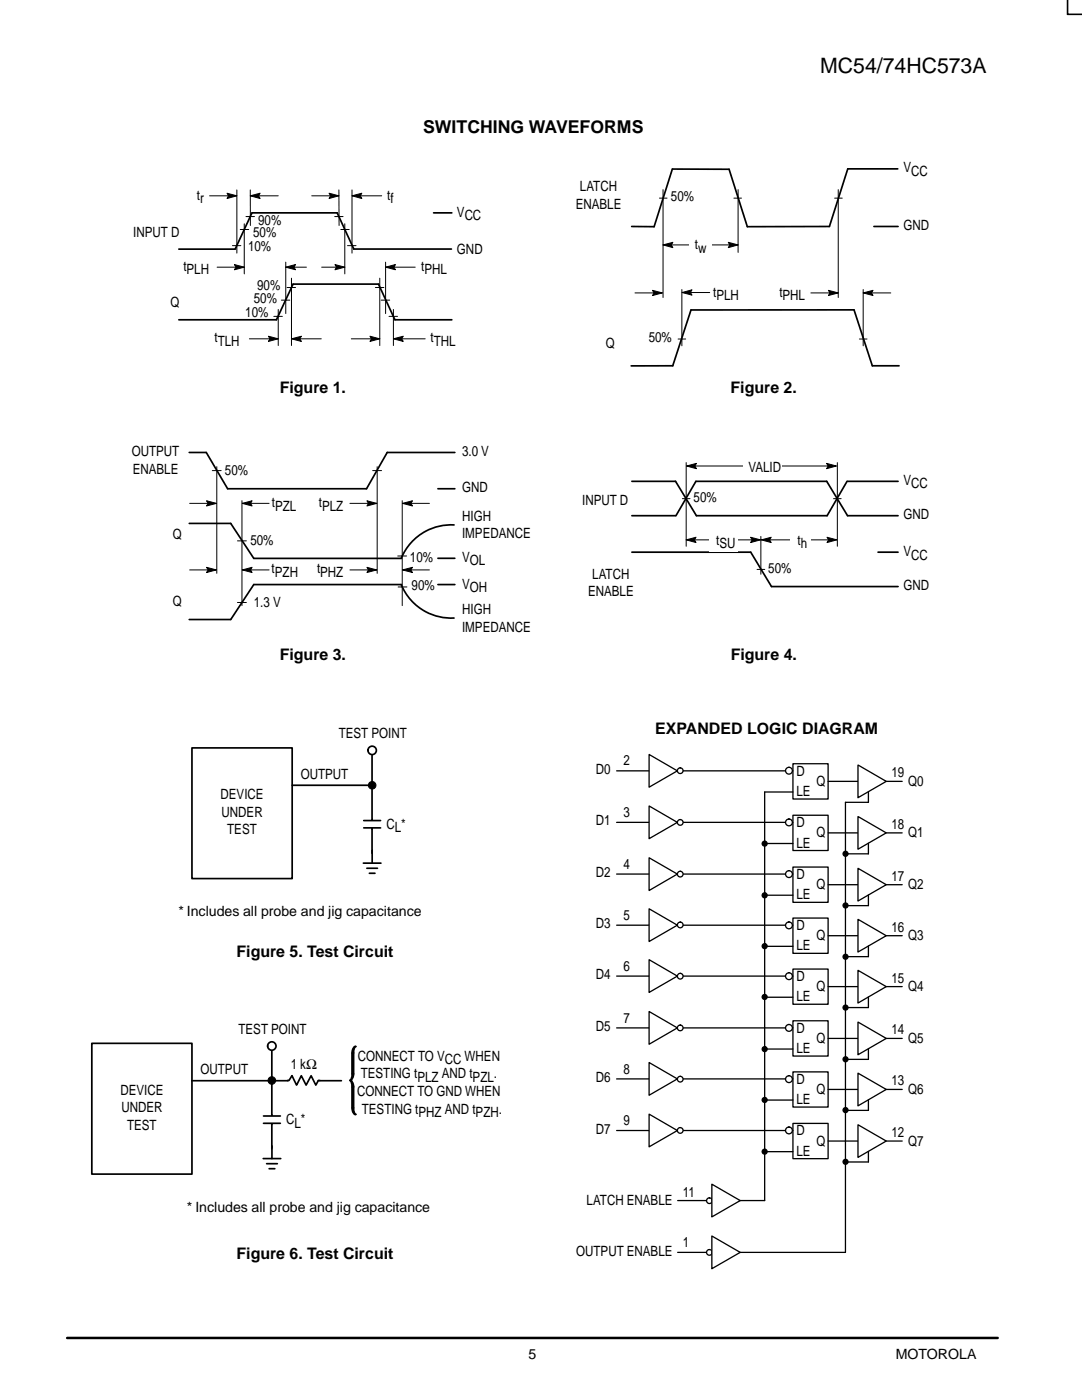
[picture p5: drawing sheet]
<svg xmlns="http://www.w3.org/2000/svg" width="216mm" height="279mm" viewBox="0 0 216 279" stroke-linecap="round" stroke-linejoin="round" font-family="sans-serif">
<g fill="#fff" stroke="#fff" stroke-width=".34">
<path d="M0 258.6h212.5v20.7h-212.5z" fill-rule="evenodd"/>
<path d="M9.7 268.6h58.3v9.5h-58.3z" fill-rule="evenodd"/>
</g>
<path d="M13.4 267h185.7" fill="none" stroke="#000" stroke-width=".5"/>
<g fill="none" stroke="#000" stroke-width=".34">
<path d="M86.5 42.5h3.7M90.1 49.7h-19.5l-3.3-7.2h-17l-3.4 7.2h-11.2M35.7 63.8h19.5l3.3-7.1h17l3.3 7.1h11.4M37.8 90.3h3.4l4.2 7.2h27.7l4.2-7.2h13.5M87.4 97.5h3.4M37.8 104.5h8.2l4.6 6.9h29.5a10.8 10.8 0 0 1 10.5-6.6M87.4 111.4h3.4M87.4 116.7h3.4M90.6 123.3a10.8 10.8 0 0 1-10.5-6.6h-29.5l-4.6 6.9h-8.2M38.3 149.3h20v26h-20zM58.3 156.7h15.9M74.2 150.3v20"/>
<path d="M74.3 163.5v2"/>
</g>
<g fill="none" stroke="#000" stroke-width=".2">
<path d="M41.8 39.1h5.5M45.3 38.6l2 .5-2 .5 .3-.5zM47.3 37.9v12.6M49.9 39.1l2-.5-.3 .5 .3 .5zM49.9 37.9l.1 7.1M49.9 39.1h5.6M62.2 39.1h5.4M65.7 38.6l1.9 .5-1.9 .5 .3-.5zM67.6 37.9l.1 7.1M70.2 39.1l2-.5-.3 .5 .3 .5zM70.2 39.1h6M70.2 37.9v12.6"/>
<path d="M43.3 53.3h5.4M46.4 49h1.7M46.8 52.8l1.9 .5-1.9 .5 .3-.5zM47.9 45.8h1.7M48.7 44.7v10M49.1 43.2h1.7M56.1 59.9h1.7M57 53.3l2-.5-.3 .5 .3 .5zM57 53.3h4.1M57 52.3v10.3M57.3 57.4h1.7M58.2 55.5v13.5"/>
<path d="M64.2 53.3h4.6M66.8 43.2h1.7M66.8 52.8l2 .5-2 .5 .3-.5zM68 45.8h1.7M68.8 44.7v10M69.3 49h1.7M74.9 57.4h1.7M75.8 55.5v13.5M76.1 59.9h1.7M76.9 53.3l2-.5-.3 .5 .3 .5zM76.9 53.3h6M76.9 52.3v10.3"/>
<path d="M49.8 67.6h5.7M53.6 67.1l1.9 .5-1.9 .5 .3-.5zM54.6 63.1h1.7M55.5 61.8v7.2M58.2 67.6l1.9-.5-.3 .5 .3 .5zM58.2 67.6h5.9M70.1 67.6h5.7M73.8 67.1l2 .5-2 .5 .3-.5zM77.6 63.1h1.7M78.5 67.6l2-.5-.3 .5 .3 .5zM78.5 67.6h6.3M78.5 61.8v7.2"/>
<path d="M41.2 99.9l2 .6-2 .5 .3-.5zM42.4 93.9h1.7M43.3 93.1v21.3M48.3 99.9v21M73.2 99.9l2 .6-2 .5 .3-.5zM74.4 93.9h1.7M75.3 93.1v21.3M80.3 99.9v21M37.8 100.5h5.4M37.8 113.7h5.4M41.2 113.2l2 .5-2 .6 .3-.6zM47.4 107.9h1.8"/>
<path d="M48.3 100.5l2-.6-.3 .6 .3 .5zM48.3 113.7l2-.5-.3 .5 .3 .6zM48.3 100.5h5.4M48.3 113.7h5.4M69.8 100.5h5.4M69.8 113.7h5.4M73.2 113.2l2 .5-2 .6 .3-.6zM79.4 111h1.7M79.4 117.1h1.8M80.3 100.5l2-.6-.3 .6 .3 .5zM80.3 113.7l2-.5-.3 .5 .3 .6zM80.3 100.5h5.4"/>
<path d="M80.3 113.7h5.4M47.4 120.2h1.8"/>
</g>
<g fill="#000">
<path d="M45.3 38.6l2 .5-2 .5 .3-.5zM49.9 39.1l2-.5-.3 .5 .3 .5zM65.7 38.6l1.9 .5-1.9 .5 .3-.5zM70.2 39.1l2-.5-.3 .5 .3 .5zM46.8 52.8l1.9 .5-1.9 .5 .3-.5zM57 53.3l2-.5-.3 .5 .3 .5zM66.8 52.8l2 .5-2 .5 .3-.5zM76.9 53.3l2-.5-.3 .5 .3 .5zM53.6 67.1l1.9 .5-1.9 .5 .3-.5zM58.2 67.6l1.9-.5-.3 .5 .3 .5zM73.8 67.1l2 .5-2 .5 .3-.5zM78.5 67.6l2-.5-.3 .5 .3 .5z"/>
<path d="M41.2 99.9l2 .6-2 .5 .3-.5zM41.2 113.2l2 .5-2 .6 .3-.6zM48.3 100.5l2-.6-.3 .6 .3 .5zM48.3 113.7l2-.5-.3 .5 .3 .6zM73.2 99.9l2 .6-2 .5 .3-.5zM73.2 113.2l2 .5-2 .6 .3-.6zM80.3 100.5l2-.6-.3 .6 .3 .5zM80.3 113.7l2-.5-.3 .5 .3 .6z"/>
</g>
<path d="M72.6 163.8h3.3v1.4h-3.3z" fill="#fff"/>
<path d="M72.5 172.3h3.5M72.6 163.8h3.3M72.6 165.2h3.3M73.2 173.3h2.1M73.7 174.3h1.1M74.3 169.7v2.6" fill="none" stroke="#000" stroke-width=".34"/>
<circle cx="74.3" cy="149.8" r=".84" fill="#fff"/>
<g fill="none" stroke="#000" stroke-width=".34">
<path d="M18.3 208.2h20v26.1h-20zM38.3 215.7h29.8M54.2 209.2v20.1M54.3 222.5v1.9"/>
<circle cx="74.3" cy="149.8" r=".84"/>
</g>
<circle cx="74.3" cy="156.7" r=".76" fill="#000" stroke="#000" stroke-width=".2"/>
<path d="M52.6 222.7h3.4v1.5h-3.4z" fill="#fff"/>
<path d="M52.5 231.2h3.5M52.6 222.7h3.3M52.6 224.2h3.3M53.2 232.2h2.1M53.7 233.2h1.1M54.3 228.7v2.5" fill="none" stroke="#000" stroke-width=".34"/>
<circle cx="54.2" cy="208.8" r=".84" fill="#fff"/>
<g fill="none" stroke="#000" stroke-width=".34">
<path d="M179.1 33.7h-9.9l-3.7 11.5h-16.4l-3.6-11.4-11.3-.1-3.7 11.5h-4.5M174.4 45.2h4.8M179.4 73h-5.3l-3.7-11.2-32.5 .1-3.7 11.1h-8.3M57.4 215.6h.3l.6-.9 .9 1.9 .9-1.9 1 1.9 1-1.9 .9 1.9 .5-1h.3M69.8 215.6a1.36 1.36 0 0 1 .4 1.3M70.2 214.3v-4.1a1.03 1.03 0 0 1 .8-1.4v.1a1.36 1.36 0 0 0-.4 1.2l-.1 4.4-.2 .8-.3 .3 .4 .6 .2 .7M70.3 214.3a1.09 1.09 0 0 1-.5 1.3M70.6 216.9v4.2a1.13 1.13 0 0 0 .4 1.3 .99 .99 0 0 1-.8-1.3v-4.2"/>
<circle cx="54.2" cy="208.8" r=".84"/>
</g>
<circle cx="54.2" cy="215.6" r=".76" fill="#000" stroke="#000" stroke-width=".2"/>
<path d="M57.7 215h5.8v1.3h-5.8z" fill-rule="evenodd" fill="#fff" stroke="#fff" stroke-width=".34"/>
<g fill="#000">
<path d="M130.2 57.9l2 .6-2 .5 .3-.5zM132.3 48.9l2-.5-.3 .5 .3 .5zM136.1 58.4l2-.6-.3 .6 .3 .5zM145.3 48.4l2 .5-2 .5 .3-.5zM165.3 57.9l2 .6-2 .5 .3-.5zM172.2 58.5l2-.6-.3 .6 .3 .5z"/>
<path d="M70.2 214.3h.4l-.1 .4-.2 .6-.3 .3 .4 .6 .2 .7h-.4a1.5 1.5 0 0 0-.4-1.3 1.3 1.3 0 0 0 .4-1.3z" fill-rule="evenodd"/>
<path d="M70.7 208.9h.3a1.36 1.36 0 0 0-.4 1.2l-.4 .1 .1-.2 .1-.6z" fill-rule="evenodd"/>
<path d="M70.2 221.1h.4a1.13 1.13 0 0 0 .4 1.3 1 1 0 0 1-.8-1.3z" fill-rule="evenodd"/>
</g>
<path d="M70.4 210.1v4.2M70.4 216.9v4.2" fill="none" stroke="#000" stroke-width=".32"/>
<g fill="none" stroke="#000" stroke-width=".2">
<path d="M131.6 39.5h1.5M132.3 37.8v21.6M147.3 37.8v12.6M166.5 39.5h1.6M167.3 37.8v21.6M126.7 58.5h5.5M130.2 57.9l2 .6-2 .5 .3-.5zM132.3 48.9l2-.5-.3 .5 .3 .5zM132.3 48.9h15M136.1 57.8v11.2M136.1 58.4l2-.6-.3 .6 .3 .5zM136.1 58.4h5.5"/>
<path d="M145.3 48.4l2 .5-2 .5 .3-.5zM161.8 58.5h5.5M165.3 57.9l2 .6-2 .5 .3-.5zM172.2 58.5l2-.6-.3 .6 .3 .5zM172.2 58.5h5.5M172.2 57.8v11.2M135.3 67.7h1.5M171.5 67.7h1.5"/>
</g>
<path d="M137.5 46.9h4.5v4h-4.5z" fill="#fff"/>
<path d="M146.4 39.5h1.6" fill="none" stroke="#000" stroke-width=".2"/>
<path d="M123 153.8h35.2M152.6 158.1h5.6M158.2 152.4h7v7.1h-7zM165.2 155.9h14.8" fill="none" stroke="#000" stroke-width=".26"/>
<circle cx="135.7" cy="153.8" r=".57" fill="#fff"/>
<circle cx="135.7" cy="153.8" r=".57" fill="none" stroke="#000" stroke-width=".26"/>
<path d="M129.5 150.6l5.7 3.2-5.7 3.3z" fill="#fff"/>
<path d="M129.5 150.6l5.7 3.2-5.7 3.3z" fill="none" stroke="#000" stroke-width=".26"/>
<path d="M171.2 152.7l5.6 3.2-5.6 3.3z" fill="#fff"/>
<path d="M152.6 158.1v81.5M171.2 152.7l5.6 3.2-5.6 3.3zM173.3 158v2.1h-4.6v89.8" fill="none" stroke="#000" stroke-width=".26"/>
<circle cx="157.4" cy="153.8" r=".68" fill="#fff"/>
<g fill="none" stroke="#000" stroke-width=".26">
<path d="M123 164.1h35.2M152.6 168.3h5.6M158.2 162.7h7v7h-7zM165.2 166.2h14.8"/>
<circle cx="157.4" cy="153.8" r=".68"/>
</g>
<circle cx="135.7" cy="164.1" r=".57" fill="#fff"/>
<circle cx="135.7" cy="164.1" r=".57" fill="none" stroke="#000" stroke-width=".26"/>
<path d="M129.5 160.9l5.7 3.2-5.7 3.3z" fill="#fff"/>
<path d="M129.5 160.9l5.7 3.2-5.7 3.3z" fill="none" stroke="#000" stroke-width=".26"/>
<path d="M171.2 163l5.6 3.2-5.6 3.3z" fill="#fff"/>
<path d="M171.2 163l5.6 3.2-5.6 3.3zM173.3 168.3v2.1h-4.6" fill="none" stroke="#000" stroke-width=".26"/>
<circle cx="157.4" cy="164.1" r=".68" fill="#fff"/>
<g fill="none" stroke="#000" stroke-width=".26">
<path d="M123 174.4h35.2M152.6 178.7h5.6M158.2 173h7v7.1h-7zM165.2 176.6h14.8"/>
<circle cx="157.4" cy="164.1" r=".68"/>
</g>
<g fill="#000" stroke="#000" stroke-width=".26">
<circle cx="152.6" cy="168.4" r=".49"/>
<circle cx="168.7" cy="170.4" r=".49"/>
</g>
<circle cx="135.7" cy="174.4" r=".57" fill="#fff"/>
<circle cx="135.7" cy="174.4" r=".57" fill="none" stroke="#000" stroke-width=".26"/>
<path d="M129.5 171.2l5.7 3.2-5.7 3.3z" fill="#fff"/>
<path d="M129.5 171.2l5.7 3.2-5.7 3.3z" fill="none" stroke="#000" stroke-width=".26"/>
<path d="M171.2 173.3l5.6 3.3-5.6 3.2z" fill="#fff"/>
<path d="M171.2 173.3l5.6 3.3-5.6 3.2zM173.3 178.6v2.1h-4.6" fill="none" stroke="#000" stroke-width=".26"/>
<circle cx="157.4" cy="174.4" r=".68" fill="#fff"/>
<g fill="none" stroke="#000" stroke-width=".26">
<path d="M123 184.6h35.2M152.6 188.9h5.6M158.2 183.2h7v7.1h-7zM165.2 186.7h14.8"/>
<circle cx="157.4" cy="174.4" r=".68"/>
</g>
<g fill="#000" stroke="#000" stroke-width=".26">
<circle cx="152.6" cy="178.7" r=".49"/>
<circle cx="168.7" cy="180.7" r=".49"/>
</g>
<circle cx="135.7" cy="184.6" r=".57" fill="#fff"/>
<circle cx="135.7" cy="184.6" r=".57" fill="none" stroke="#000" stroke-width=".26"/>
<path d="M129.5 181.4l5.7 3.2-5.7 3.3z" fill="#fff"/>
<path d="M129.5 181.4l5.7 3.2-5.7 3.3z" fill="none" stroke="#000" stroke-width=".26"/>
<path d="M171.2 183.5l5.6 3.2-5.6 3.3z" fill="#fff"/>
<path d="M171.2 183.5l5.6 3.2-5.6 3.3zM173.3 188.8v2.1h-4.6" fill="none" stroke="#000" stroke-width=".26"/>
<circle cx="157.4" cy="184.7" r=".68" fill="#fff"/>
<g fill="none" stroke="#000" stroke-width=".26">
<path d="M123 194.8h35.2M152.6 199h5.6M158.2 193.4h7v7h-7zM165.2 196.9h14.8"/>
<circle cx="157.4" cy="184.7" r=".68"/>
</g>
<g fill="#000" stroke="#000" stroke-width=".26">
<circle cx="152.6" cy="188.8" r=".49"/>
<circle cx="168.7" cy="190.9" r=".49"/>
</g>
<circle cx="135.7" cy="194.8" r=".57" fill="#fff"/>
<circle cx="135.7" cy="194.8" r=".57" fill="none" stroke="#000" stroke-width=".26"/>
<path d="M129.5 191.5l5.7 3.3-5.7 3.3z" fill="#fff"/>
<path d="M129.5 191.5l5.7 3.3-5.7 3.3z" fill="none" stroke="#000" stroke-width=".26"/>
<path d="M171.2 193.7l5.6 3.2-5.6 3.3z" fill="#fff"/>
<path d="M171.2 193.7l5.6 3.2-5.6 3.3zM173.3 199v2.1h-4.6" fill="none" stroke="#000" stroke-width=".26"/>
<circle cx="157.4" cy="194.8" r=".68" fill="#fff"/>
<g fill="none" stroke="#000" stroke-width=".26">
<path d="M123 205.1h35.2M152.6 209.4h5.6M158.2 203.7h7v7.1h-7zM165.2 207.2h14.8"/>
<circle cx="157.4" cy="194.8" r=".68"/>
</g>
<g fill="#000" stroke="#000" stroke-width=".26">
<circle cx="152.6" cy="199" r=".49"/>
<circle cx="168.7" cy="201.1" r=".49"/>
</g>
<circle cx="135.7" cy="205.1" r=".57" fill="#fff"/>
<circle cx="135.7" cy="205.1" r=".57" fill="none" stroke="#000" stroke-width=".26"/>
<path d="M129.5 201.9l5.7 3.2-5.7 3.3z" fill="#fff"/>
<path d="M129.5 201.9l5.7 3.2-5.7 3.3z" fill="none" stroke="#000" stroke-width=".26"/>
<path d="M171.2 204l5.6 3.2-5.6 3.3z" fill="#fff"/>
<path d="M171.2 204l5.6 3.2-5.6 3.3zM173.3 209.3v2.1h-4.6" fill="none" stroke="#000" stroke-width=".26"/>
<circle cx="157.4" cy="205.1" r=".68" fill="#fff"/>
<g fill="none" stroke="#000" stroke-width=".26">
<path d="M123 215.3h35.2M152.6 219.5h5.6M158.2 213.9h7v7h-7zM165.2 217.4h14.8"/>
<circle cx="157.4" cy="205.1" r=".68"/>
</g>
<g fill="#000" stroke="#000" stroke-width=".26">
<circle cx="152.6" cy="209.4" r=".49"/>
<circle cx="168.7" cy="211.4" r=".49"/>
</g>
<circle cx="135.7" cy="215.4" r=".57" fill="#fff"/>
<circle cx="135.7" cy="215.4" r=".57" fill="none" stroke="#000" stroke-width=".26"/>
<path d="M129.5 212.1l5.7 3.2-5.7 3.3z" fill="#fff"/>
<path d="M129.5 212.1l5.7 3.2-5.7 3.3z" fill="none" stroke="#000" stroke-width=".26"/>
<path d="M171.2 214.2l5.6 3.2-5.6 3.3z" fill="#fff"/>
<path d="M171.2 214.2l5.6 3.2-5.6 3.3zM173.3 219.5v2.1h-4.6" fill="none" stroke="#000" stroke-width=".26"/>
<circle cx="157.4" cy="215.4" r=".68" fill="#fff"/>
<g fill="none" stroke="#000" stroke-width=".26">
<path d="M123 225.6h35.2M152.6 229.8h5.6M158.2 224.2h7v7h-7zM165.2 227.7h14.8"/>
<circle cx="157.4" cy="215.4" r=".68"/>
</g>
<g fill="#000" stroke="#000" stroke-width=".26">
<circle cx="152.6" cy="219.5" r=".49"/>
<circle cx="168.7" cy="221.5" r=".49"/>
</g>
<circle cx="135.7" cy="225.6" r=".57" fill="#fff"/>
<circle cx="135.7" cy="225.6" r=".57" fill="none" stroke="#000" stroke-width=".26"/>
<path d="M129.5 222.4l5.7 3.2-5.7 3.3z" fill="#fff"/>
<path d="M129.5 222.4l5.7 3.2-5.7 3.3z" fill="none" stroke="#000" stroke-width=".26"/>
<path d="M171.2 224.5l5.6 3.2-5.6 3.3z" fill="#fff"/>
<path d="M171.2 224.5l5.6 3.2-5.6 3.3zM173.3 229.8v2.1h-4.6" fill="none" stroke="#000" stroke-width=".26"/>
<circle cx="157.4" cy="225.6" r=".68" fill="#fff"/>
<g fill="none" stroke="#000" stroke-width=".26">
<path d="M135.2 239.6h17.4M135.2 249.9h33.5"/>
<circle cx="157.4" cy="225.6" r=".68"/>
</g>
<g fill="#000" stroke="#000" stroke-width=".26">
<circle cx="152.6" cy="229.8" r=".49"/>
<circle cx="168.7" cy="231.9" r=".49"/>
</g>
<circle cx="141.6" cy="239.6" r=".57" fill="#fff"/>
<circle cx="141.6" cy="239.6" r=".57" fill="none" stroke="#000" stroke-width=".26"/>
<path d="M142 236.3l5.7 3.3-5.7 3.3z" fill="#fff"/>
<path d="M142 236.3l5.7 3.3-5.7 3.3z" fill="none" stroke="#000" stroke-width=".26"/>
<circle cx="141.6" cy="249.9" r=".57" fill="#fff"/>
<circle cx="141.6" cy="249.9" r=".57" fill="none" stroke="#000" stroke-width=".26"/>
<path d="M142 246.7l5.7 3.2-5.7 3.3z" fill="#fff"/>
<path d="M142 246.7l5.7 3.2-5.7 3.3z" fill="none" stroke="#000" stroke-width=".26"/>
<path d="M126.1 96.1h8.7l4.2 6.8h26l4-6.8M169.1 96.1h10.1M126.1 110.2h23.7l4.1 6.9h25.3M126.1 102.9h8.7M134.9 102.9l4-6.8h26.1l4.1 6.8h10.1M175.2 110.2h4" fill="none" stroke="#000" stroke-width=".34"/>
<g fill="none" stroke="#000" stroke-width=".2">
<path d="M136.2 99.5h1.5M136.9 92.3v16.7M137 93l2-.5-.3 .5 .3 .5zM137 93h29.2M164.9 92.5l2 .5-2 .5 .3-.5zM166.3 99.5h1.5M167.1 92.3v16.7M136.9 107.7l2-.5-.3 .5 .3 .6zM136.9 107.7h29.2M149.8 107.2l1.9 .5-1.9 .6 .3-.6zM151.1 113.6h1.5M151.8 107.1v7.5"/>
<path d="M151.9 107.7l2-.5-.3 .5 .3 .6zM165 107.2l2 .5-2 .6 .3-.6z"/>
</g>
<path d="M137 93l2-.5-.3 .5 .3 .5zM164.9 92.5l2 .5-2 .5 .3-.5zM136.9 107.7l2-.5-.3 .5 .3 .6zM149.8 107.2l1.9 .5-1.9 .6 .3-.6zM151.9 107.7l2-.5-.3 .5 .3 .6zM165 107.2l2 .5-2 .6 .3-.6z" fill="#000"/>
<g fill="#fff">
<path d="M148.3 91.1h7.8v3.7h-7.8z"/>
<path d="M141.6 105.6h5.7v4.4h-5.7z"/>
<path d="M157.7 105.6h4.1v4.4h-4.1z"/>
</g>
<path d="M213 0v2.9h2.9" fill="none" stroke="#000" stroke-width=".32"/>
<text font-size="4.2" x="163.7" y="14.5">MC54/74HC573A</text>
<text font-size="3.5" x="84.4" y="26.5">SWITCHING WAVEFORMS</text>
<g font-size="3.2">
<text x="55.8" y="78.4">Figure 1.</text>
<text x="145.8" y="78.4">Figure 2.</text>
<text x="55.8" y="131.6">Figure 3.</text>
<text x="145.8" y="131.6">Figure 4.</text>
<text x="130.8" y="146.5">EXPANDED LOGIC DIAGRAM</text>
<text x="47.2" y="190.9">Figure 5. Test Circuit</text>
<text x="47.2" y="251.2">Figure 6. Test Circuit</text>
</g>
<g font-size="2.8">
<text x="180.3" y="34.4">VCC</text>
<text x="39.3" y="39.9">tr</text>
<text x="77.3" y="39.9">tf</text>
<text x="114.9" y="41.7">ENABLE</text>
<text x="115.7" y="38.2">LATCH</text>
<text x="133.9" y="40.1">50%</text>
<text x="26.6" y="47.3">INPUT D</text>
<text x="50.5" y="47.3">50%</text>
<text x="51.5" y="44.9">90%</text>
<text x="91.2" y="43.2">VCC</text>
<text x="180.3" y="45.9">GND</text>
<text x="49.5" y="50">10%</text>
<text x="91.2" y="50.7">GND</text>
<text x="138.7" y="49.8">tw</text>
<text x="36.6" y="54.1">tPLH</text>
<text x="51.3" y="57.8">90%</text>
<text x="84.1" y="54.1">tPHL</text>
<text x="142.3" y="59.2">tPLH</text>
<text x="155.5" y="59.2">tPHL</text>
<text x="34" y="61.2">Q</text>
<text x="48.9" y="63.2">10%</text>
<text x="50.6" y="60.5">50%</text>
<text x="42.8" y="68.3">tTLH</text>
<text x="85.9" y="68.3">tTHL</text>
<text x="120.9" y="69.4">Q</text>
<text x="129.4" y="68.3">50%</text>
<text x="26.3" y="91.1">OUTPUT</text>
<text x="26.5" y="94.6">ENABLE</text>
<text x="44.9" y="94.8">50%</text>
<text x="92.2" y="91.1">3.0 V</text>
<text x="149.4" y="94.2">VALID</text>
<text x="54.2" y="101.2">tPZL</text>
<text x="63.6" y="101.2">tPLZ</text>
<text x="92.2" y="98.2">GND</text>
<text x="116.2" y="100.9">INPUT D</text>
<text x="138.4" y="100.2">50%</text>
<text x="180.3" y="96.8">VCC</text>
<text x="34.5" y="107.7">Q</text>
<text x="92.2" y="103.9">HIGH</text>
<text x="92.2" y="107.5">IMPEDANCE</text>
<text x="180.3" y="103.6">GND</text>
<text x="50" y="108.7">50%</text>
<text x="81.8" y="112.1">10%</text>
<text x="92.2" y="112.1">VOL</text>
<text x="142.9" y="108.7">tSU</text>
<text x="159.1" y="108.7">th</text>
<text x="180.3" y="111.1">VCC</text>
<text x="54.2" y="114.4">tPZH</text>
<text x="63.3" y="114.4">tPHZ</text>
<text x="82.1" y="117.8">90%</text>
<text x="92.2" y="117.5">VOH</text>
<text x="117.3" y="119">ENABLE</text>
<text x="118.2" y="115.5">LATCH</text>
<text x="153.3" y="114.4">50%</text>
<text x="180.3" y="117.8">GND</text>
<text x="34.5" y="120.9">Q</text>
<text x="50.6" y="121.2">1.3 V</text>
<text x="92.2" y="122.6">HIGH</text>
<text x="92.2" y="126.1">IMPEDANCE</text>
<text x="67.6" y="147.3">TEST POINT</text>
<text x="60" y="155.4">OUTPUT</text>
<text x="118.9" y="154.5">D0</text>
<text x="124.4" y="152.8">2</text>
<text x="158.9" y="154.8">D</text>
<text x="177.9" y="155.1">19</text>
<text x="44" y="159.5">DEVICE</text>
<text x="158.9" y="158.9">LE</text>
<text x="162.9" y="156.8">Q</text>
<text x="181.2" y="156.8">Q0</text>
<text x="44.2" y="163">UNDER</text>
<text x="45.3" y="166.5">TEST</text>
<text x="77.1" y="165.4">CL*</text>
<text x="118.9" y="164.7">D1</text>
<text x="124.4" y="163">3</text>
<text x="158.9" y="165.1">D</text>
<text x="162.9" y="167.1">Q</text>
<text x="177.9" y="165.4">18</text>
<text x="181.2" y="167.1">Q1</text>
<text x="124.4" y="173.4">4</text>
<text x="158.9" y="169.1">LE</text>
<text x="118.9" y="175.1">D2</text>
<text x="158.9" y="175.4">D</text>
<text x="158.9" y="179.5">LE</text>
<text x="162.9" y="177.4">Q</text>
<text x="177.9" y="175.8">17</text>
<text x="181.2" y="177.4">Q2</text>
<text x="35.6" y="182.9">* Includes all probe and jig capacitance</text>
<text x="118.9" y="185.3">D3</text>
<text x="124.4" y="183.6">5</text>
<text x="158.9" y="185.6">D</text>
<text x="177.9" y="185.9">16</text>
<text x="158.9" y="189.7">LE</text>
<text x="162.9" y="187.6">Q</text>
<text x="181.2" y="187.6">Q3</text>
<text x="118.9" y="195.4">D4</text>
<text x="124.4" y="193.7">6</text>
<text x="158.9" y="195.8">D</text>
<text x="162.9" y="197.8">Q</text>
<text x="177.9" y="196.1">15</text>
<text x="181.2" y="197.8">Q4</text>
<text x="158.9" y="199.8">LE</text>
<text x="47.6" y="206.3">TEST POINT</text>
<text x="118.9" y="205.8">D5</text>
<text x="124.4" y="204.1">7</text>
<text x="158.9" y="206.1">D</text>
<text x="162.9" y="208.1">Q</text>
<text x="177.9" y="206.4">14</text>
<text x="181.2" y="208.1">Q5</text>
<text x="40" y="214.4">OUTPUT</text>
<text x="58" y="213.4">1 kΩ</text>
<text x="71.4" y="211.7">CONNECT TO VCC WHEN</text>
<text x="72" y="215.2">TESTING tPLZ AND tPZL.</text>
<text x="118.9" y="215.9">D6</text>
<text x="124.4" y="214.3">8</text>
<text x="158.9" y="210.2">LE</text>
<text x="24" y="218.5">DEVICE</text>
<text x="24.2" y="222">UNDER</text>
<text x="71.2" y="218.7">CONNECT TO GND WHEN</text>
<text x="158.9" y="216.3">D</text>
<text x="158.9" y="220.4">LE</text>
<text x="162.9" y="218.3">Q</text>
<text x="177.9" y="216.6">13</text>
<text x="181.2" y="218.3">Q6</text>
<text x="25.4" y="225.5">TEST</text>
<text x="57.1" y="224.3">CL*</text>
<text x="72.2" y="222.2">TESTING tPHZ AND tPZH.</text>
<text x="118.9" y="226.2">D7</text>
<text x="124.4" y="224.6">9</text>
<text x="158.9" y="226.6">D</text>
<text x="177.9" y="226.9">12</text>
<text x="158.9" y="230.7">LE</text>
<text x="162.9" y="228.6">Q</text>
<text x="181.2" y="228.6">Q7</text>
<text x="136.2" y="238.8">11</text>
<text x="37.3" y="241.9">* Includes all probe and jig capacitance</text>
<text x="117.1" y="240.5">LATCH ENABLE</text>
<text x="115" y="250.7">OUTPUT ENABLE</text>
<text x="136.2" y="249">1</text>
<text x="105.5" y="271.1">5</text>
<text x="178.8" y="271.1">MOTOROLA</text>
</g>
</svg>
